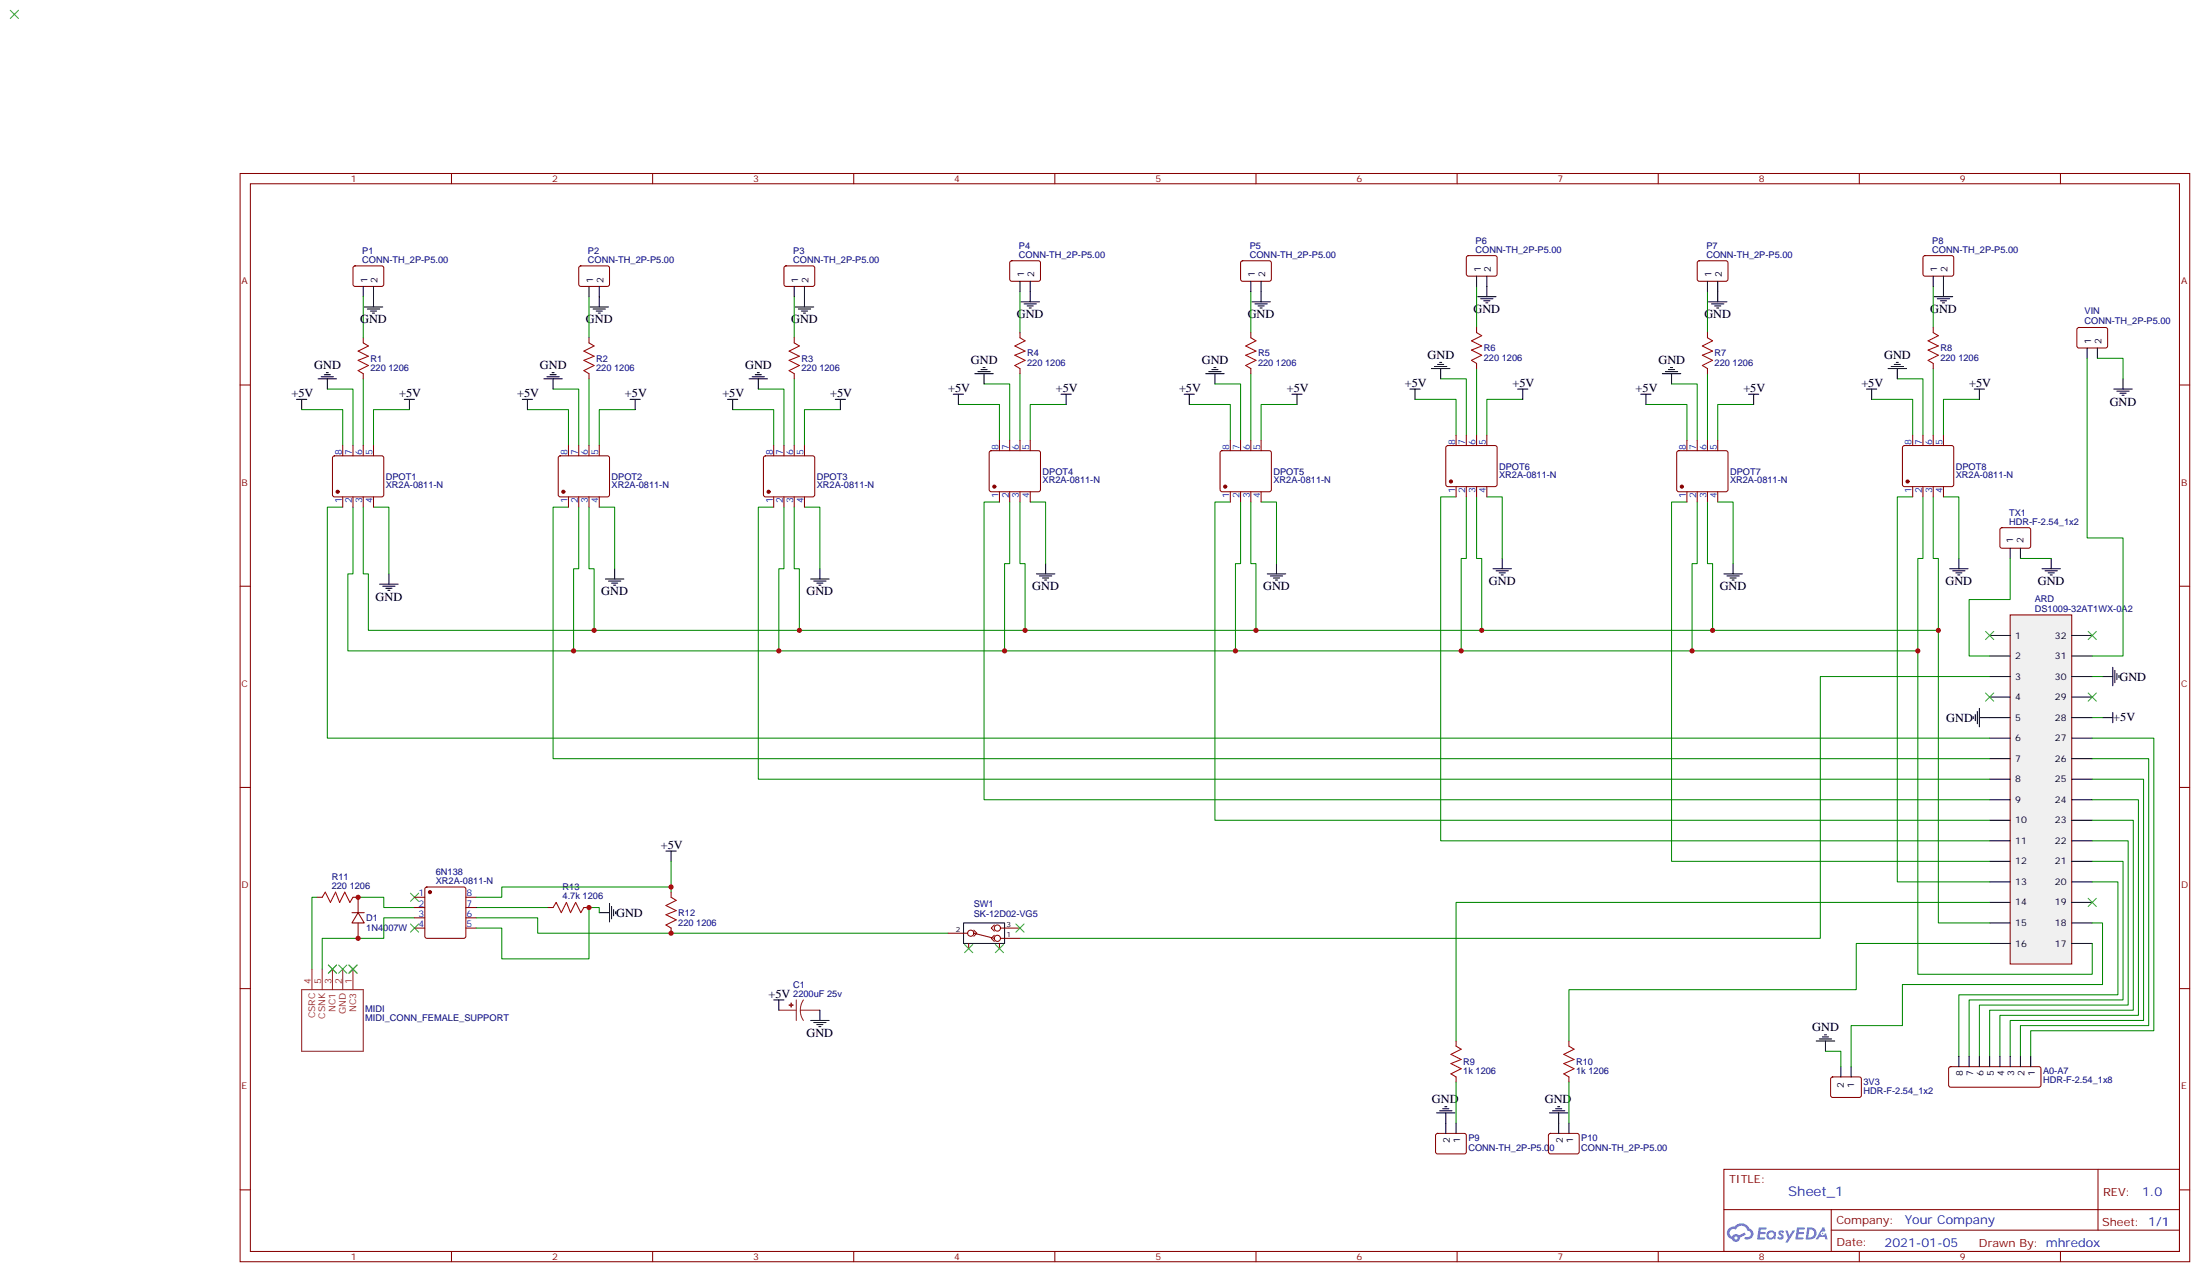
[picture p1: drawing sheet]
<svg xmlns="http://www.w3.org/2000/svg" width="756mm" height="437mm" viewBox="0 0 756 437" stroke-linecap="round" stroke-linejoin="round" font-family="sans-serif">
<g fill="none" stroke="#870000" stroke-width=".35">
<path d="M82.5 59.6h670.3v374h-670.3zM155.2 59.6v3.5M224.4 59.6v3.5M293.5 59.6v3.5M362.7 59.6v3.5M431.8 59.6v3.5M500.9 59.6v3.5M570.1 59.6v3.5M639.2 59.6v3.5M708.4 59.6v3.5M86.1 63.1h663.2v366.9h-663.2zM82.5 132.3h3.6"/>
<path d="M749.3 132.3h3.5M82.5 201.4h3.6M749.3 201.4h3.5M82.5 270.6h3.6M749.3 270.6h3.5M82.5 339.7h3.6M749.3 339.7h3.5M82.5 408.9h3.6M592.7 401.8h156.6v28.2h-156.6zM592.7 415.7h156.5M629.6 415.7v14.1M721.3 401.8v20.9"/>
<path d="M749.3 408.9h3.5M155.2 430v3.6M224.4 430v3.6M293.5 430v3.6M362.7 430v3.6M431.8 430v3.6M500.9 430v3.6M570.1 430v3.6M629.6 422.7h119.6M639.2 430v3.6M708.4 430v3.6"/>
</g>
<g fill="#5487ff">
<path d="M611.7 423a1.22 1.22 0 0 1 1.7 .3l-.4 .5a.47 .47 0 0 0-.4-.4 .47 .47 0 0 0-.5 .2l.2 .2a1.14 1.14 0 0 1 .8 1.8 1.14 1.14 0 0 1-1.9 0l-.3-.2 .5-.5 .8 .4a.29 .29 0 0 0 .3-.3 .29 .29 0 0 0-.3-.3 1.04 1.04 0 0 1-.5-1.7z"/>
<path d="M604.7 421.7l2.6 .2-.1 .5-1.8 .1-.1 .8h1.5l.3 .4-.4 .4h-1.6l-.1 1.1h1.7l.2 .3-.2 .3-2.6 .1z"/>
<path d="M617.8 421.7l2.7 .2-.1 .5-1.9 .1-.1 .8h1.5l.4 .4-.4 .4h-1.6l-.2 1.1h1.8l.1 .3-.1 .3-2.7 .1z"/>
<path d="M626.6 421.8h.7l.3 1.2-.6 .3a.69 .69 0 0 0-1 .3 .69 .69 0 0 0 .4 1 .69 .69 0 0 0 .9-.7l.5-.2 .5 2.2h-.8l-.2-.9h-1.7l-.5 .9h-.9z"/>
<path d="M613.8 422.8h.8l.6 1.8 1.1-1.8h.8l-2.5 4.2h-.8l.9-1.5z"/>
<path d="M621.3 421.7l-.6 4.2h1.4a2.11 2.11 0 0 0 2.4-2.1 2.11 2.11 0 0 0-2.5-2.1zM622.1 422.5a1.43 1.43 0 0 1 1.6 1.6 1.43 1.43 0 0 1-2 1.1z"/>
<path d="M607.7 423.4a1.54 1.54 0 0 0-.1 2.1 1.54 1.54 0 0 0 2.1 .1l.6 .3 .3-2.3-.6-.3a1.5 1.5 0 0 0-2.3 .1zM607.9 424.4a.95 .95 0 0 1 1.9 0 .95 .95 0 0 1-1.9 0z"/>
<path d="M594.4 422.1a2.18 2.18 0 0 0 1 3.7 1.44 1.44 0 0 0 1.7 .9 1.44 1.44 0 0 0 1.1-1.4l2-1-.4-.8-1.9 1a1.47 1.47 0 0 0-2.5 .4 1.39 1.39 0 0 1-.6-1.9 1.39 1.39 0 0 1 2-.5 2.12 2.12 0 0 1 2.1-1.3 2.12 2.12 0 0 1 1.9 1.7 1.14 1.14 0 0 1 1.1 1.4 1.14 1.14 0 0 1-1.6 .8 .43 .43 0 0 0-.6 .3 .43 .43 0 0 0 .5 .5 1.98 1.98 0 0 0 2.5-1.2 1.98 1.98 0 0 0-1.3-2.6 3.1 3.1 0 0 0-5.2-.6l-.9 .1zM596.3 425.4a.54 .54 0 0 1 1 0 .54 .54 0 0 1-1 0z"/>
<circle cx="626.6" cy="423.8" r=".26"/>
</g>
<path d="M691.1 211.3h21.2v120h-21.2z" fill="#f0f0f0" stroke="#870000" stroke-width=".35"/>
<g fill="none" stroke="#000" stroke-width=".35">
<path d="M124.9 98.4v3.6M128.4 98.4v7.1M202.5 98.4v3.6M206 98.4v7.1M273 98.4v3.6M276.6 98.4v7.1M350.7 96.7v3.5M354.2 96.7v7M430 96.7v3.5M433.6 96.7v7M507.6 94.9v3.5M511.2 94.9v7.1"/>
<path d="M587 96.7v3.5M590.5 96.7v7M664.6 94.9v3.5M668.2 94.9v7.1M125.2 105.5h6.4M126.3 106.2h4.2M127.4 106.9h2.1M128.1 107.6h.7M202.8 105.5h6.4M203.9 106.2h4.2M205 106.9h2.1M205.7 107.6h.7"/>
<path d="M273.4 105.5h6.4M274.5 106.2h4.2M275.5 106.9h2.1M276.2 107.6h.7M351 103.7h6.4M352.1 104.4h4.2M353.1 105.1h2.1M353.8 105.8h.7M430.4 103.7h6.3M431.4 104.4h4.3M432.5 105.1h2.1M433.2 105.8h.7"/>
<path d="M508 102h6.3M509.1 102.7h4.2M510.1 103.4h2.1M510.8 104.1h.7M587.4 103.7h6.3M588.4 104.4h4.3M589.5 105.1h2.1M590.2 105.8h.7M665 102h6.3M666 102.7h4.3M667.1 103.4h2.1M667.8 104.1h.7"/>
<path d="M717.5 119.6v3.5M721.1 119.6v3.5M102 137.2h3.5M103.7 137.2v3.6M109.4 130.2h6.3M110.4 129.5h4.3M111.5 128.8h2.1M112.2 128.1h.7M112.5 130.2v3.5M139 137.2h3.5M140.8 137.2v3.6M179.6 137.2h3.5"/>
<path d="M181.3 137.2v3.6M187 130.2h6.3M188 129.5h4.3M189.1 128.8h2.1M189.8 128.1h.7M190.1 130.2v3.5M216.6 137.2h3.5M218.4 137.2v3.6M250.1 137.2h3.5M251.9 137.2v3.6M257.5 130.2h6.4M258.6 129.5h4.2"/>
<path d="M259.6 128.8h2.2M260.3 128.1h.8M260.7 130.2v3.5M287.2 137.2h3.5M288.9 137.2v3.6M327.7 135.5h3.6M329.5 135.5v3.5M335.1 128.4h6.4M336.2 127.7h4.2M337.3 127h2.1M338 126.3h.7M338.3 128.4v3.5"/>
<path d="M364.8 135.5h3.5M366.5 135.5v3.5M407.1 135.5h3.5M408.9 135.5v3.5M414.5 128.4h6.4M415.6 127.7h4.2M416.6 127h2.1M417.3 126.3h.7M417.7 128.4v3.5M444.1 135.5h3.6M445.9 135.5v3.5M484.7 133.7h3.5"/>
<path d="M486.5 133.7v3.5M492.1 126.6h6.4M493.2 125.9h4.2M494.2 125.2h2.2M494.9 124.5h.8M495.3 126.6v3.6M521.8 133.7h3.5M523.5 133.7v3.5M564.1 135.5h3.5M565.9 135.5v3.5M571.5 128.4h6.3M572.6 127.7h4.2"/>
<path d="M573.6 127h2.1M574.3 126.3h.7M574.7 128.4v3.5M601.1 135.5h3.6M602.9 135.5v3.5M641.7 133.7h3.5M643.5 133.7v3.5M649.1 126.6h6.4M650.2 125.9h4.2M651.2 125.2h2.1M651.9 124.5h.7M652.3 126.6v3.6"/>
<path d="M678.7 133.7h3.6M680.5 133.7v3.5M726.7 133.7h6.4M727.8 134.4h4.2M728.8 135.1h2.2M729.5 135.8h.7M729.9 130.2v3.5M133.7 197.2v3.5M208.1 199h6.4M209.2 199.7h4.2M211.3 195.4v3.6M278.7 199h6.3"/>
<path d="M279.8 199.7h4.2M281.9 195.4v3.6M356.3 197.2h6.4M357.4 197.9h4.2M358.4 198.6h2.1M359.1 199.3h.7M359.5 193.7v3.5M435.7 197.2h6.3M436.7 197.9h4.3M437.8 198.6h2.1M438.5 199.3h.7M438.9 193.7v3.5"/>
<path d="M513.3 195.4h6.3M514.3 196.1h4.3M515.4 196.8h2.1M516.1 197.6h.7M516.5 191.9v3.5M592.7 197.2h6.3M593.7 197.9h4.3M594.8 198.6h2.1M595.5 199.3h.7M595.8 193.7v3.5M670.3 195.4h6.3M671.3 196.1h4.3"/>
<path d="M672.4 196.8h2.1M673.1 197.6h.7M673.5 191.9v3.5M691.1 188.4v3.5M694.6 188.4v3.5M702 195.4h6.4M703.1 196.1h4.2M704.1 196.8h2.2M704.8 197.6h.8M705.2 191.9v3.5M130.5 200.7h6.4M131.6 201.4h4.2"/>
<path d="M132.6 202.1h2.2M133.3 202.8h.8M210.3 200.4h2.1M211 201.1h.7M280.8 200.4h2.1M281.5 201.1h.7M684 218.4h7.1M712.3 218.4h7M684 225.4h7.1M684 232.5h7.1M684 239.5h7.1M712.3 225.4h7"/>
<path d="M712.3 232.5h7M712.3 239.5h7M722.8 232.5h3.6M726.4 229.3v6.4M727.1 230.4v4.2M727.8 231.4v2.1M728.5 232.1v.7M678.4 246.2v.7M679.1 245.5v2.1M679.8 244.5v4.2M680.5 246.6h10.6M680.5 243.4v6.4"/>
<path d="M684 253.6h7.1M712.3 246.6h7M712.3 253.6h7M722.8 246.6h3.6M726.4 244.8v3.6M684 267.8h7.1M684 260.7h7.1M684 274.8h7.1M712.3 267.8h7M712.3 260.7h7M712.3 274.8h7M229 292.5h3.5"/>
<path d="M230.7 292.5v3.5M684 281.9h7.1M684 288.9h7.1M684 296h7.1M712.3 281.9h7M712.3 288.9h7M712.3 296h7M206 313.6h3.5M209.5 310.4v6.4M210.3 311.5v4.2M211 312.6v2.1M211.7 313.3v.7"/>
<path d="M331.3 317.1h14.1v7.1h-14.1zM684 303h7.1M684 310.1h7.1M684 317.1h7.1M712.3 303h7M712.3 310.1h7M712.3 317.1h7M684 324.2h7.1M712.3 324.2h7M266 343.6h3.5M267.8 343.6v3.5M278.7 350.7h6.3"/>
<path d="M279.8 351.4h4.2M280.8 352.1h2.1M281.5 352.8h.7M281.9 347.1v3.6M624.4 357.7h6.4M625.5 357h4.2M626.5 356.3h2.1M627.2 355.6h.7M627.6 357.7v3.5M632.9 366.5v3.6M636.4 366.5v3.6M673.5 363v3.5"/>
<path d="M677 363v3.5M680.5 363v3.5M684 363v3.5M687.6 363v3.5M691.1 363v3.5M694.6 363v3.5M698.1 363v3.5M493.9 382.4h6.3M494.9 381.7h4.3M496 381h2.1M496.7 380.3h.7M497.1 382.4v7.1"/>
<path d="M500.6 385.9v3.6M532.7 382.4h6.3M533.8 381.7h4.2M534.8 381h2.1M535.5 380.3h.7M535.9 382.4v7.1M539.4 385.9v3.6"/>
</g>
<g fill="none" stroke="#008700" stroke-width=".35">
<path d="M507.6 98.4v14.1M664.6 98.4v14.1M124.9 102v14.1M202.5 102v14.1M273 102v14.1M350.7 100.2v14.1M430 100.2v14.1M587 100.2v14.1M112.5 133.7h8.9v19.4M124.9 130.2v22.9M190.1 133.7h8.9v19.4M202.5 130.2v22.9"/>
<path d="M260.7 133.7h8.8v19.4M273 130.2v22.9M329.5 139h14.1v12.3M338.3 131.9h8.8v19.4M350.7 128.4v22.9M366.5 139h-12.3v12.3M408.9 139h14.1v12.3M417.7 131.9h8.8v19.4M430 128.4v22.9M445.9 139h-12.3v12.3M486.5 137.2h14.1v12.4M495.3 130.2h8.8v19.4"/>
<path d="M507.6 126.6v23M523.5 137.2h-12.3v12.4M565.9 139h14.1v12.3M574.7 131.9h8.8v19.4M587 128.4v22.9M602.9 139h-12.4v12.3M643.5 137.2h14.1v12.4M652.3 130.2h8.8v19.4M664.6 126.6v23M680.5 137.2h-12.3v12.4M717.5 123.1v61.8h12.4v40.5h-10.6M721.1 123.1h8.8v7.1"/>
<path d="M103.7 140.8h14.1v12.3M140.8 140.8h-12.4v12.3M181.3 140.8h14.1v12.3M218.4 140.8h-12.4v12.3M251.9 140.8h14.1v12.3M288.9 140.8h-12.3v12.3M117.8 174.3h-5.3v79.3h571.5M121.4 174.3v22.9h-1.8v26.5h77.6v-28.3h1.8v-21.1M124.9 174.3v22.9h1.7v19.4h77.7v-21.2h-1.8v-21.1M128.4 174.3h5.3v22.9M195.4 174.3h-5.3v86.4h493.9M206 174.3h5.3v21.1"/>
<path d="M266 174.3h-5.3v93.5h423.3M269.5 174.3v21.1h-1.7v28.3h-70.6M273 174.3v21.1h1.8v21.2h-70.5M276.6 174.3h5.3v21.1M343.6 172.5h-5.3v102.3h345.7M347.1 172.5v21.2h-1.7v30h-77.6M350.7 172.5v21.2h1.7v22.9h-77.6M354.2 172.5h5.3v21.2M423 172.5h-5.3v109.4h266.3M426.5 172.5v21.2h-1.8v30h-79.3M430 172.5v21.2h1.8v22.9h-79.4M433.6 172.5h5.3v21.2"/>
<path d="M500.6 170.7h-5.3v118.2h188.7M504.1 170.7v21.2h-1.7v31.8h-77.7M507.6 170.7v21.2h1.8v24.7h-77.6M511.2 170.7h5.3v21.2M580 172.5h-5.3v123.5h109.3M583.5 172.5v21.2h-1.8v30h-79.3M587 172.5v21.2h1.8v22.9h-79.4M590.5 172.5h5.3v21.2M657.6 170.7h-5.3v132.3h31.7M661.1 170.7v21.2h-1.8v31.8h-77.6M664.6 170.7v21.2h1.8v24.7h-77.6M668.2 170.7h5.3v21.2"/>
<path d="M691.1 191.9v14.1h-14.1v19.4h7M694.6 191.9h10.6M666.4 216.6v100.5h17.6M659.3 223.7v111.1h60v-10.6M684 232.5h-58.2v89.9h-275.1M719.3 232.5h3.5M719.3 253.6h21.2v100.6h-42.4v8.8M719.3 246.6h3.5M719.3 274.8h15.9v74.1h-47.6v14.1M719.3 267.8h17.7v82.9h-45.9v12.3M719.3 260.7h19.4v91.7h-44.1v10.6M230.7 296v10.6"/>
<path d="M719.3 296h10.6v47.6h-52.9v19.4M719.3 288.9h12.4v56.5h-51.2v17.6M719.3 281.9h14.1v65.2h-49.4v15.9M109 308.3h-1.8v24.7M123.1 308.3h8.8v3.6h10.6M142.5 315.4h-10.6v7h-21.1v10.6M163.7 315.4h21.2v5.3h141.1M163.7 311.9h24.7M206 313.6v-1.7h-3.5v17.6h-30v-10.6h-8.8M230.7 304.8h-58.2v3.5h-8.8M684 310.1h-183.4v47.6M719.3 303h8.8v38.8h-54.6v21.2"/>
<path d="M719.3 317.1h3.5v21.2h-68.8v14.1h-17.6v14.1M684 324.2h-45.8v15.9h-98.8v17.6M500.6 371.8v14.1M539.4 371.8v14.1M627.6 361.2h5.3v5.3"/>
</g>
<g fill="none" stroke="#870000" stroke-width=".35">
<path d="M121.6 91.6l.5-.2h9.4l.4 .7v5.9l-.7 .4h-9.4l-.4-.7v-5.6zM199.2 91.6l.5-.2h9.4l.4 .7v5.9l-.7 .4h-9.4l-.4-.7v-5.6zM269.8 91.6l.4-.2h9.5l.4 .7-.1 5.9-.6 .4h-9.4l-.5-.7v-5.6zM347.4 89.8l.4-.2 9.5 .1 .4 .6v5.9l-.7 .5-9.4-.1-.5-.6v-5.7zM426.7 89.8l.5-.2 9.5 .1 .4 .6-.1 5.9-.6 .5-9.5-.1-.4-.6v-5.7zM504.4 88l.4-.2 9.5 .1 .4 .6-.1 6-.6 .4-9.4-.1-.5-.6v-5.7zM583.7 89.8l.5-.2 9.4 .1 .5 .6-.1 5.9-.6 .5-9.5-.1-.4-.6v-5.7zM661.3 88l.5-.2 9.5 .1 .4 .6-.1 6-.6 .4-9.5-.1-.4-.6v-5.7zM124.9 116.1v1.7M202.5 116.1v1.7M273 116.1v1.7M350.7 114.3v1.8"/>
<path d="M430 114.3v1.8M507.6 112.5v1.8M587 114.3v1.8M664.6 112.5v1.8M714.3 112.7l.4-.2 9.5 .1 .4 .6-.1 6-.6 .4-9.4-.1-.5-.6v-5.7zM124.9 128.4v1.8M202.5 128.4v1.8M273 128.4v1.8M350.7 126.6v1.8M430 126.6v1.8M507.6 124.9v1.7M587 126.6v1.8"/>
<path d="M664.6 124.9v1.7M114.5 156.8l.5-.2h16.2l.5 .2 .2 .5v12.7l-.2 .5-.5 .2h-16.2l-.5-.2-.2-.5v-12.7zM117.8 153.1v3.5M121.4 153.1v3.5M124.9 153.1v3.5M128.4 153.1v3.5M192.1 156.8l.5-.2h16.2l.5 .2 .2 .5v12.7l-.2 .5-.5 .2h-16.2l-.5-.2-.2-.5v-12.7zM195.4 153.1v3.5M199 153.1v3.5M202.5 153.1v3.5M206 153.1v3.5M262.7 156.8l.5-.2h16.2l.5 .2 .2 .5v12.7l-.2 .5-.5 .2h-16.2l-.5-.2-.2-.5v-12.7z"/>
<path d="M266 153.1v3.5M269.5 153.1v3.5M273 153.1v3.5M276.6 153.1v3.5M340.3 155.1l.5-.2h16.2l.5 .2 .2 .5v12.7l-.2 .5-.5 .2h-16.2l-.5-.3-.2-.4v-12.7zM343.6 151.3v3.6M347.1 151.3v3.6M350.7 151.3v3.6M354.2 151.3v3.6M419.7 155.1l.5-.2h16.2l.5 .2 .2 .5v12.7l-.2 .5-.5 .2h-16.2l-.5-.3-.2-.4v-12.7zM423 151.3v3.6M426.5 151.3v3.6"/>
<path d="M430 151.3v3.6M433.6 151.3v3.6M497.3 153.3l.5-.2h16.2l.5 .2 .2 .5v12.7l-.2 .5-.5 .2h-16.2l-.5-.2-.2-.5v-12.7zM500.6 149.6v3.5M504.1 149.6v3.5M507.6 149.6v3.5M511.2 149.6v3.5M576.7 155.1l.4-.2h16.3l.5 .2 .2 .5v12.7l-.3 .5-.4 .2h-16.3l-.5-.3-.2-.4v-12.7zM580 151.3v3.6M583.5 151.3v3.6M587 151.3v3.6M590.5 151.3v3.6"/>
<path d="M654.3 153.3l.5-.2h16.2l.5 .2 .2 .5v12.7l-.2 .5-.5 .2h-16.2l-.5-.2-.3-.5v-12.7zM657.6 149.6v3.5M661.1 149.6v3.5M664.6 149.6v3.5M668.2 149.6v3.5M117.8 170.7v3.6M121.4 170.7v3.6M124.9 170.7v3.6M128.4 170.7v3.6M195.4 170.7v3.6M199 170.7v3.6M202.5 170.7v3.6"/>
<path d="M206 170.7v3.6M266 170.7v3.6M269.5 170.7v3.6M273 170.7v3.6M276.6 170.7v3.6M343.6 169v3.5M347.1 169v3.5M350.7 169v3.5M354.2 169v3.5M423 169v3.5M426.5 169v3.5M430 169v3.5"/>
<path d="M433.6 169v3.5M500.6 167.2v3.5M504.1 167.2v3.5M507.6 167.2v3.5M511.2 167.2v3.5M580 169v3.5M583.5 169v3.5M587 169v3.5M590.5 169v3.5M657.6 167.2v3.5M661.1 167.2v3.5M664.6 167.2v3.5"/>
<path d="M668.2 167.2v3.5M687.8 181.5l.5-.2 9.4 .1 .4 .6v6l-.7 .4-9.4-.1-.4-.6v-5.7zM109 308.3h1.8M121 313.6h4.2M121.4 308.3h1.7v5.3M123.1 313.6l2.1 3.5h-4.2zM123.1 317.1v5.3M142.5 308.3h3.5M142.5 311.9h3.5M142.5 318.9h3.5M142.5 315.4h3.5M146.3 305l.5-.2h12.7l.5 .2 .2 .5v16.2l-.3 .5-.4 .2h-12.7l-.5-.2-.3-.5v-16.2z"/>
<path d="M160.2 308.3h3.5M160.2 311.9h3.5M160.2 318.9h3.5M160.2 315.4h3.5M188.4 311.9h1.7M200.7 311.9h1.8M230.7 306.6v1.7M230.7 318.9v1.8M334.8 319.6l1 1.1-1 1M341.8 317.9l-1 1 1 1.1M344 318.9h6.7M326 320.7h6.7"/>
<path d="M333 324.2v1.8M334.8 320.7l7 1.7M341.8 321.4l-1 1 1 1.1M343.6 324.2v1.8M344 322.4h6.7M500.6 357.7v1.8M539.4 357.7v1.8M500.6 370.1v1.7M539.4 370.1v1.7M629.6 370.3l.5-.2h9.4l.4 .7v5.9l-.7 .4h-9.4l-.4-.7v-5.6zM670.2 366.7l.4-.2h30.4l.5 .2 .2 .5v5.7l-.3 .5-.4 .2h-30.4l-.5-.2-.2-.5v-5.7zM493.8 389.7l.4-.2h9.5l.4 .7v5.9l-.7 .4h-9.4l-.5-.7v-5.6z"/>
<path d="M532.6 389.7l.4-.2h9.5l.4 .7v5.9l-.7 .4h-9.4l-.5-.7v-5.6z"/>
<circle cx="342.9" cy="318.9" r="1.06"/>
<circle cx="333.7" cy="320.7" r="1.06"/>
<circle cx="342.9" cy="322.4" r="1.06"/>
</g>
<g fill="none" stroke="#a10000" stroke-width=".35">
<path d="M124.9 117.8l1.7 1.1-3.5 1.7 3.5 1.8-3.5 1.4 3.5 1.8-3.5 1.8 1.8 1M202.5 117.8l1.8 1.1-3.6 1.7 3.6 1.8-3.6 1.4 3.6 1.8-3.6 1.8 1.8 1M273 117.8l1.8 1.1-3.5 1.7 3.5 1.8-3.5 1.4 3.5 1.8-3.5 1.8 1.7 1M350.7 116.1l1.7 1-3.5 1.8 3.5 1.7-3.5 1.5 3.5 1.7-3.5 1.8 1.8 1M430 116.1l1.8 1-3.5 1.8 3.5 1.7-3.5 1.5 3.5 1.7-3.5 1.8 1.7 1M507.6 114.3l1.8 1.1-3.5 1.7 3.5 1.8-3.5 1.4 3.5 1.8-3.5 1.7 1.7 1.1M587 116.1l1.8 1-3.5 1.8 3.5 1.7-3.5 1.5 3.5 1.7-3.5 1.8 1.7 1M664.6 114.3l1.8 1.1-3.5 1.7 3.5 1.8-3.5 1.4 3.5 1.8-3.5 1.7 1.7 1.1M110.8 308.3l1-1.7 1.8 3.5 1.8-3.5 1.4 3.5 1.7-3.5 1.8 3.5 1.1-1.8M190.1 311.9l1.1-1.8 1.8 3.5 1.7-3.5 1.4 3.5 1.8-3.5 1.8 3.5 1-1.7M230.7 308.3l1.8 1.1-3.5 1.7 3.5 1.8-3.5 1.4 3.5 1.8-3.5 1.8 1.7 1M500.6 359.5l1.8 1-3.6 1.8 3.6 1.8-3.6 1.4 3.6 1.7-3.6 1.8 1.8 1.1"/>
<path d="M539.4 359.5l1.8 1-3.6 1.8 3.6 1.8-3.6 1.4 3.6 1.7-3.6 1.8 1.8 1.1"/>
</g>
<g fill="none" stroke="#8c2424" stroke-width=".35">
<path d="M107.2 333v7.1M110.8 333v7.1M112.9 331.6l2.8 2.8M114.3 333v7.1M115.7 331.6l-2.8 2.8M117.8 333v7.1M119.9 331.6l2.9 2.8M121.4 333v7.1M122.8 331.6l-2.9 2.8M103.7 340.1h21.2v21.1h-21.2zM267.8 347.1h6M273.8 343.6v7.1"/>
<path d="M275.2 347.1l.2 1.9 .8 1.7M275.2 347.1h6.7M276.2 343.6l-.8 1.7-.2 1.8"/>
</g>
<g fill="#8c2424" stroke="#8c2424" stroke-width=".35">
<path d="M272 344.7v1.4z"/>
<path d="M271.3 345.4h1.4z"/>
</g>
<g fill="none" stroke="#3c3" stroke-width=".35">
<path d="M3.5 3.5l2.8 2.9M6.3 3.5l-2.8 2.9M682.6 217l2.8 2.8M685.4 217l-2.8 2.8M717.9 217l2.8 2.8M720.7 217l-2.8 2.8M682.6 238.1l2.8 2.8M685.4 238.1l-2.8 2.8M717.9 238.1l2.8 2.8M720.7 238.1l-2.8 2.8M141.1 306.9l2.8 2.8M141.1 317.5l2.8 2.8"/>
<path d="M143.9 306.9l-2.8 2.8M143.9 317.5l-2.8 2.8M349.2 317.5l2.9 2.8M352.1 317.5l-2.9 2.8M717.9 308.7l2.8 2.8M720.7 308.7l-2.8 2.8M112.9 331.6l2.8 2.8M115.7 331.6l-2.8 2.8M116.4 331.6l2.8 2.8M119.2 331.6l-2.8 2.8M119.9 331.6l2.9 2.8M122.8 331.6l-2.9 2.8"/>
<path d="M331.6 324.6l2.8 2.8M334.4 324.6l-2.8 2.8M342.2 324.6l2.8 2.8M345 324.6l-2.8 2.8"/>
</g>
<g fill="#870000" stroke="#870000" stroke-width=".35">
<circle cx="147.8" cy="306.6" r=".53"/>
<circle cx="116.1" cy="169" r=".53"/>
<circle cx="193.7" cy="169" r=".53"/>
<circle cx="264.2" cy="169" r=".53"/>
<circle cx="341.8" cy="167.2" r=".53"/>
<circle cx="421.2" cy="167.2" r=".53"/>
<circle cx="498.8" cy="165.5" r=".53"/>
<circle cx="578.2" cy="167.2" r=".53"/>
<circle cx="655.8" cy="165.5" r=".53"/>
</g>
<g fill="#c00">
<circle cx="581.7" cy="223.7" r=".88"/>
<circle cx="204.3" cy="216.6" r=".88"/>
<circle cx="274.8" cy="216.6" r=".88"/>
<circle cx="588.8" cy="216.6" r=".88"/>
<circle cx="197.2" cy="223.7" r=".88"/>
<circle cx="267.8" cy="223.7" r=".88"/>
<circle cx="345.4" cy="223.7" r=".88"/>
<circle cx="352.4" cy="216.6" r=".88"/>
<circle cx="431.8" cy="216.6" r=".88"/>
<circle cx="509.4" cy="216.6" r=".88"/>
<circle cx="502.4" cy="223.7" r=".88"/>
<circle cx="424.7" cy="223.7" r=".88"/>
<circle cx="666.4" cy="216.6" r=".88"/>
<circle cx="659.3" cy="223.7" r=".88"/>
<circle cx="123.1" cy="308.3" r=".88"/>
<circle cx="230.7" cy="304.8" r=".88"/>
<circle cx="230.7" cy="320.7" r=".88"/>
<circle cx="202.5" cy="311.9" r=".88"/>
<circle cx="123.1" cy="322.4" r=".88"/>
</g>
<text font-size="4.6" fill="#00f" x="614.8" y="410.8">Sheet_1</text>
<g font-size="4.2">
<text x="506.6" y="107.6">GND</text>
<text x="663.6" y="107.6">GND</text>
<text x="123.8" y="111.1">GND</text>
<text x="201.4" y="111.1">GND</text>
<text x="272" y="111.1">GND</text>
<text x="349.6" y="109.4">GND</text>
<text x="429" y="109.4">GND</text>
<text x="586" y="109.4">GND</text>
<text x="333.8" y="125.1">GND</text>
<text x="413.2" y="125.1">GND</text>
<text x="490.8" y="123.3">GND</text>
<text x="570.2" y="125.1">GND</text>
<text x="647.8" y="123.3">GND</text>
<text x="108" y="126.8">GND</text>
<text x="185.6" y="126.8">GND</text>
<text x="256.2" y="126.8">GND</text>
<text x="100.2" y="136.5">+5V</text>
<text x="137.2" y="136.5">+5V</text>
<text x="177.8" y="136.5">+5V</text>
<text x="214.8" y="136.5">+5V</text>
<text x="248.4" y="136.5">+5V</text>
<text x="285.4" y="136.5">+5V</text>
<text x="326" y="134.8">+5V</text>
<text x="363" y="134.8">+5V</text>
<text x="405.3" y="134.8">+5V</text>
<text x="442.4" y="134.8">+5V</text>
<text x="483" y="133">+5V</text>
<text x="520" y="133">+5V</text>
<text x="562.3" y="134.8">+5V</text>
<text x="599.4" y="134.8">+5V</text>
<text x="639.9" y="133">+5V</text>
<text x="677" y="133">+5V</text>
<text x="725.3" y="139.3">GND</text>
<text x="354.9" y="202.8">GND</text>
<text x="434.3" y="202.8">GND</text>
<text x="511.9" y="201.1">GND</text>
<text x="591.3" y="202.8">GND</text>
<text x="668.9" y="201.1">GND</text>
<text x="700.6" y="201.1">GND</text>
<text x="129.1" y="206.4">GND</text>
<text x="206.7" y="204.6">GND</text>
<text x="277.3" y="204.6">GND</text>
<text x="728.7" y="234.1">GND</text>
<text x="669.1" y="248">GND</text>
<text x="726.5" y="247.9">+5V</text>
<text x="227.2" y="291.7">+5V</text>
<text x="211.8" y="315">GND</text>
<text x="264.2" y="342.9">+5V</text>
<text x="277.3" y="356.3">GND</text>
<text x="623.1" y="354.4">GND</text>
<text x="492.3" y="379.1">GND</text>
<text x="531.1" y="379.1">GND</text>
</g>
<g font-size="4.2" fill="#00f">
<text x="736.5" y="411.1">1.0</text>
<text x="654.8" y="420.6">Your Company</text>
<text x="647.9" y="428.4">2021-01-05</text>
</g>
<g font-size="3.9" fill="#800">
<text x="594.4" y="406.4">TITLE:</text>
<text x="723.1" y="411.1">REV:</text>
<text x="631.3" y="420.6">Company:</text>
<text x="722.7" y="421.2">Sheet: 1/1</text>
<text x="631.3" y="428.3">Date:</text>
<text x="680.4" y="428.4">Drawn By: mhredox</text>
</g>
<g font-size="3.2" fill="#800">
<text x="120.6" y="62.6">1</text>
<text x="189.8" y="62.6">2</text>
<text x="258.9" y="62.6">3</text>
<text x="328.1" y="62.6">4</text>
<text x="397.2" y="62.6">5</text>
<text x="466.4" y="62.6">6</text>
<text x="535.5" y="62.6">7</text>
<text x="604.7" y="62.6">8</text>
<text x="673.8" y="62.6">9</text>
<text x="83.1" y="97.7">A</text>
<text x="749.8" y="97.7">A</text>
<text x="83.1" y="166.9">B</text>
<text x="749.8" y="166.9">B</text>
<text x="83.1" y="236">C</text>
<text x="749.8" y="236">C</text>
<text x="83.1" y="305.2">D</text>
<text x="749.8" y="305.2">D</text>
<text x="83.1" y="374.3">E</text>
<text x="749.8" y="374.3">E</text>
<text x="120.6" y="433">1</text>
<text x="189.8" y="433">2</text>
<text x="258.9" y="433">3</text>
<text x="328.1" y="433">4</text>
<text x="397.2" y="433">5</text>
<text x="466.4" y="433">6</text>
<text x="535.5" y="433">7</text>
<text x="604.7" y="433">8</text>
<text x="673.8" y="433">9</text>
</g>
<g font-size="3.2" fill="#000080">
<text x="507.3" y="83.8">P6</text>
<text x="664.3" y="83.8">P8</text>
<text x="124.5" y="87.4">P1</text>
<text x="202.1" y="87.4">P2</text>
<text x="272.7" y="87.4">P3</text>
<text x="350.3" y="88.5">CONN-TH_2P-P5.00</text>
<text x="350.3" y="85.6">P4</text>
<text x="429.7" y="88.5">CONN-TH_2P-P5.00</text>
<text x="429.7" y="85.6">P5</text>
<text x="507.3" y="86.8">CONN-TH_2P-P5.00</text>
<text x="586.7" y="88.5">CONN-TH_2P-P5.00</text>
<text x="586.7" y="85.6">P7</text>
<text x="664.3" y="86.8">CONN-TH_2P-P5.00</text>
<text x="124.5" y="90.3">CONN-TH_2P-P5.00</text>
<text x="202.1" y="90.3">CONN-TH_2P-P5.00</text>
<text x="272.7" y="90.3">CONN-TH_2P-P5.00</text>
<text x="716.7" y="107.9">VIN</text>
<text x="716.7" y="111.5">CONN-TH_2P-P5.00</text>
<text x="127.4" y="124.2">R1</text>
<text x="205" y="124.2">R2</text>
<text x="275.5" y="124.2">R3</text>
<text x="353.1" y="125.7">220 1206</text>
<text x="353.1" y="122.5">R4</text>
<text x="432.5" y="125.7">220 1206</text>
<text x="432.5" y="122.5">R5</text>
<text x="510.1" y="123.9">220 1206</text>
<text x="510.1" y="120.7">R6</text>
<text x="589.5" y="125.7">220 1206</text>
<text x="589.5" y="122.5">R7</text>
<text x="667.1" y="123.9">220 1206</text>
<text x="667.1" y="120.7">R8</text>
<text x="127.4" y="127.4">220 1206</text>
<text x="205" y="127.4">220 1206</text>
<text x="275.5" y="127.4">220 1206</text>
<text x="515.4" y="161.3">DPOT6</text>
<text x="672.4" y="161.3">DPOT8</text>
<text x="132.6" y="167.8">XR2A-0811-N</text>
<text x="132.6" y="164.9">DPOT1</text>
<text x="210.3" y="167.8">XR2A-0811-N</text>
<text x="210.3" y="164.9">DPOT2</text>
<text x="280.8" y="167.8">XR2A-0811-N</text>
<text x="280.8" y="164.9">DPOT3</text>
<text x="358.4" y="166">XR2A-0811-N</text>
<text x="358.4" y="163.1">DPOT4</text>
<text x="437.8" y="166">XR2A-0811-N</text>
<text x="437.8" y="163.1">DPOT5</text>
<text x="515.4" y="164.3">XR2A-0811-N</text>
<text x="594.8" y="166">XR2A-0811-N</text>
<text x="594.8" y="163.1">DPOT7</text>
<text x="672.4" y="164.3">XR2A-0811-N</text>
<text x="690.7" y="177.3">TX1</text>
<text x="690.7" y="180.3">HDR-F-2.54_1x2</text>
<text x="699.6" y="206.7">ARD</text>
<text x="699.6" y="210.3">DS1009-32AT1WX-0A2</text>
<text x="114" y="305.5">220 1206</text>
<text x="114" y="302.3">R11</text>
<text x="149.8" y="303.7">XR2A-0811-N</text>
<text x="149.8" y="300.8">6N138</text>
<text x="193.4" y="305.8">R13</text>
<text x="193.4" y="309">4.7k 1206</text>
<text x="334.8" y="311.7">SW1</text>
<text x="125.9" y="316.6">D1</text>
<text x="233.2" y="314.9">R12</text>
<text x="334.8" y="315">SK-12D02-VG5</text>
<text x="125.9" y="319.9">1N4007W</text>
<text x="233.2" y="318.1">220 1206</text>
<text x="272.7" y="339.4">C1</text>
<text x="125.6" y="347.7">MIDI</text>
<text x="272.7" y="342.5">2200uF 25v</text>
<text x="125.6" y="350.8">MIDI_CONN_FEMALE_SUPPORT</text>
<text x="503.1" y="365.9">R9</text>
<text x="541.9" y="365.9">R10</text>
<text x="503.1" y="368.9">1k 1206</text>
<text x="541.9" y="368.9">1k 1206</text>
<text x="702.4" y="369.1">A0-A7</text>
<text x="640.6" y="376">HDR-F-2.54_1x2</text>
<text x="640.6" y="372.7">3V3</text>
<text x="702.4" y="372.1">HDR-F-2.54_1x8</text>
<text x="504.8" y="395.5">CONN-TH_2P-P5.00</text>
<text x="504.8" y="391.9">P9</text>
<text x="543.6" y="395.5">CONN-TH_2P-P5.00</text>
<text x="543.6" y="391.9">P10</text>
</g>
<g font-size="3.2">
<text x="352.1" y="95.4" transform="rotate(-90 352.1 95.4)">1</text>
<text x="355.6" y="95.4" transform="rotate(-90 355.6 95.4)">2</text>
<text x="431.4" y="95.4" transform="rotate(-90 431.4 95.4)">1</text>
<text x="435" y="95.4" transform="rotate(-90 435 95.4)">2</text>
<text x="509.1" y="93.6" transform="rotate(-90 509.1 93.6)">1</text>
<text x="512.6" y="93.6" transform="rotate(-90 512.6 93.6)">2</text>
<text x="588.4" y="95.4" transform="rotate(-90 588.4 95.4)">1</text>
<text x="592" y="95.4" transform="rotate(-90 592 95.4)">2</text>
<text x="666" y="93.6" transform="rotate(-90 666 93.6)">1</text>
<text x="669.6" y="93.6" transform="rotate(-90 669.6 93.6)">2</text>
<text x="126.3" y="97.1" transform="rotate(-90 126.3 97.1)">1</text>
<text x="129.8" y="97.1" transform="rotate(-90 129.8 97.1)">2</text>
<text x="203.9" y="97.1" transform="rotate(-90 203.9 97.1)">1</text>
<text x="207.4" y="97.1" transform="rotate(-90 207.4 97.1)">2</text>
<text x="274.5" y="97.1" transform="rotate(-90 274.5 97.1)">1</text>
<text x="278" y="97.1" transform="rotate(-90 278 97.1)">2</text>
<text x="719" y="118.3" transform="rotate(-90 719 118.3)">1</text>
<text x="722.5" y="118.3" transform="rotate(-90 722.5 118.3)">2</text>
<text x="692.1" y="186.6" transform="rotate(-90 692.1 186.6)">1</text>
<text x="695.7" y="186.6" transform="rotate(-90 695.7 186.6)">2</text>
<text x="692.9" y="219.4">1</text>
<text x="706.5" y="219.4">32</text>
<text x="692.9" y="226.5">2</text>
<text x="706.5" y="226.5">31</text>
<text x="692.9" y="233.5">3</text>
<text x="706.5" y="233.5">30</text>
<text x="692.9" y="240.6">4</text>
<text x="706.5" y="240.6">29</text>
<text x="692.9" y="247.6">5</text>
<text x="706.5" y="247.6">28</text>
<text x="692.9" y="254.7">6</text>
<text x="706.5" y="254.7">27</text>
<text x="692.9" y="261.8">7</text>
<text x="706.5" y="261.8">26</text>
<text x="692.9" y="268.8">8</text>
<text x="706.5" y="268.8">25</text>
<text x="692.9" y="275.9">9</text>
<text x="706.5" y="275.9">24</text>
<text x="692.9" y="282.9">10</text>
<text x="706.5" y="282.9">23</text>
<text x="692.9" y="290">11</text>
<text x="706.5" y="290">22</text>
<text x="692.9" y="297">12</text>
<text x="706.5" y="297">21</text>
<text x="692.9" y="304.1">13</text>
<text x="706.5" y="304.1">20</text>
<text x="692.9" y="311.1">14</text>
<text x="706.5" y="311.1">19</text>
<text x="692.9" y="318.2">15</text>
<text x="706.5" y="318.2">18</text>
<text x="692.9" y="325.3">16</text>
<text x="706.5" y="325.3">17</text>
<text x="674.9" y="369.9" transform="rotate(-90 674.9 369.9)">8</text>
<text x="678.4" y="369.9" transform="rotate(-90 678.4 369.9)">7</text>
<text x="681.9" y="369.9" transform="rotate(-90 681.9 369.9)">6</text>
<text x="685.4" y="369.9" transform="rotate(-90 685.4 369.9)">5</text>
<text x="689" y="369.9" transform="rotate(-90 689 369.9)">4</text>
<text x="692.5" y="369.9" transform="rotate(-90 692.5 369.9)">3</text>
<text x="696" y="369.9" transform="rotate(-90 696 369.9)">2</text>
<text x="699.6" y="369.9" transform="rotate(-90 699.6 369.9)">1</text>
<text x="633.9" y="373.8" transform="rotate(-90 633.9 373.8)">2</text>
<text x="637.5" y="373.8" transform="rotate(-90 637.5 373.8)">1</text>
<text x="498.5" y="392.8" transform="rotate(-90 498.5 392.8)">2</text>
<text x="502" y="392.8" transform="rotate(-90 502 392.8)">1</text>
<text x="537.3" y="392.8" transform="rotate(-90 537.3 392.8)">2</text>
<text x="540.8" y="392.8" transform="rotate(-90 540.8 392.8)">1</text>
</g>
<g font-size="3.2" fill="#00f">
<text x="343.3" y="154.7" transform="rotate(-90 343.3 154.7)">8</text>
<text x="346.8" y="154.7" transform="rotate(-90 346.8 154.7)">7</text>
<text x="350.3" y="154.7" transform="rotate(-90 350.3 154.7)">6</text>
<text x="353.8" y="154.7" transform="rotate(-90 353.8 154.7)">5</text>
<text x="422.6" y="154.7" transform="rotate(-90 422.6 154.7)">8</text>
<text x="426.2" y="154.7" transform="rotate(-90 426.2 154.7)">7</text>
<text x="429.7" y="154.7" transform="rotate(-90 429.7 154.7)">6</text>
<text x="433.2" y="154.7" transform="rotate(-90 433.2 154.7)">5</text>
<text x="500.2" y="152.9" transform="rotate(-90 500.2 152.9)">8</text>
<text x="503.8" y="152.9" transform="rotate(-90 503.8 152.9)">7</text>
<text x="507.3" y="152.9" transform="rotate(-90 507.3 152.9)">6</text>
<text x="510.8" y="152.9" transform="rotate(-90 510.8 152.9)">5</text>
<text x="579.6" y="154.7" transform="rotate(-90 579.6 154.7)">8</text>
<text x="583.1" y="154.7" transform="rotate(-90 583.1 154.7)">7</text>
<text x="586.7" y="154.7" transform="rotate(-90 586.7 154.7)">6</text>
<text x="590.2" y="154.7" transform="rotate(-90 590.2 154.7)">5</text>
<text x="657.2" y="152.9" transform="rotate(-90 657.2 152.9)">8</text>
<text x="660.8" y="152.9" transform="rotate(-90 660.8 152.9)">7</text>
<text x="664.3" y="152.9" transform="rotate(-90 664.3 152.9)">6</text>
<text x="667.8" y="152.9" transform="rotate(-90 667.8 152.9)">5</text>
<text x="117.5" y="156.5" transform="rotate(-90 117.5 156.5)">8</text>
<text x="121" y="156.5" transform="rotate(-90 121 156.5)">7</text>
<text x="124.5" y="156.5" transform="rotate(-90 124.5 156.5)">6</text>
<text x="128.1" y="156.5" transform="rotate(-90 128.1 156.5)">5</text>
<text x="195.1" y="156.5" transform="rotate(-90 195.1 156.5)">8</text>
<text x="198.6" y="156.5" transform="rotate(-90 198.6 156.5)">7</text>
<text x="202.1" y="156.5" transform="rotate(-90 202.1 156.5)">6</text>
<text x="205.7" y="156.5" transform="rotate(-90 205.7 156.5)">5</text>
<text x="265.6" y="156.5" transform="rotate(-90 265.6 156.5)">8</text>
<text x="269.2" y="156.5" transform="rotate(-90 269.2 156.5)">7</text>
<text x="272.7" y="156.5" transform="rotate(-90 272.7 156.5)">6</text>
<text x="276.2" y="156.5" transform="rotate(-90 276.2 156.5)">5</text>
<text x="117.5" y="172.9" transform="rotate(-90 117.5 172.9)">1</text>
<text x="121" y="172.9" transform="rotate(-90 121 172.9)">2</text>
<text x="124.5" y="172.9" transform="rotate(-90 124.5 172.9)">3</text>
<text x="128.1" y="172.9" transform="rotate(-90 128.1 172.9)">4</text>
<text x="195.1" y="172.9" transform="rotate(-90 195.1 172.9)">1</text>
<text x="198.6" y="172.9" transform="rotate(-90 198.6 172.9)">2</text>
<text x="202.1" y="172.9" transform="rotate(-90 202.1 172.9)">3</text>
<text x="205.7" y="172.9" transform="rotate(-90 205.7 172.9)">4</text>
<text x="265.6" y="172.9" transform="rotate(-90 265.6 172.9)">1</text>
<text x="269.2" y="172.9" transform="rotate(-90 269.2 172.9)">2</text>
<text x="272.7" y="172.9" transform="rotate(-90 272.7 172.9)">3</text>
<text x="276.2" y="172.9" transform="rotate(-90 276.2 172.9)">4</text>
<text x="343.3" y="171.2" transform="rotate(-90 343.3 171.2)">1</text>
<text x="346.8" y="171.2" transform="rotate(-90 346.8 171.2)">2</text>
<text x="350.3" y="171.2" transform="rotate(-90 350.3 171.2)">3</text>
<text x="353.8" y="171.2" transform="rotate(-90 353.8 171.2)">4</text>
<text x="422.6" y="171.2" transform="rotate(-90 422.6 171.2)">1</text>
<text x="426.2" y="171.2" transform="rotate(-90 426.2 171.2)">2</text>
<text x="429.7" y="171.2" transform="rotate(-90 429.7 171.2)">3</text>
<text x="433.2" y="171.2" transform="rotate(-90 433.2 171.2)">4</text>
<text x="500.2" y="169.4" transform="rotate(-90 500.2 169.4)">1</text>
<text x="503.8" y="169.4" transform="rotate(-90 503.8 169.4)">2</text>
<text x="507.3" y="169.4" transform="rotate(-90 507.3 169.4)">3</text>
<text x="510.8" y="169.4" transform="rotate(-90 510.8 169.4)">4</text>
<text x="579.6" y="171.2" transform="rotate(-90 579.6 171.2)">1</text>
<text x="583.1" y="171.2" transform="rotate(-90 583.1 171.2)">2</text>
<text x="586.7" y="171.2" transform="rotate(-90 586.7 171.2)">3</text>
<text x="590.2" y="171.2" transform="rotate(-90 590.2 171.2)">4</text>
<text x="657.2" y="169.4" transform="rotate(-90 657.2 169.4)">1</text>
<text x="660.8" y="169.4" transform="rotate(-90 660.8 169.4)">2</text>
<text x="664.3" y="169.4" transform="rotate(-90 664.3 169.4)">3</text>
<text x="667.8" y="169.4" transform="rotate(-90 667.8 169.4)">4</text>
<text x="143.9" y="308">1</text>
<text x="143.9" y="311.5">2</text>
<text x="160.3" y="311.5">7</text>
<text x="160.3" y="308">8</text>
<text x="143.9" y="315">3</text>
<text x="160.3" y="315">6</text>
<text x="143.9" y="318.6">4</text>
<text x="160.3" y="318.6">5</text>
</g>
<g font-size="3.2" fill="#8d2323">
<text x="106.9" y="338" transform="rotate(-90 106.9 338)">4</text>
<text x="110.4" y="338" transform="rotate(-90 110.4 338)">5</text>
<text x="113.9" y="338" transform="rotate(-90 113.9 338)">3</text>
<text x="117.5" y="338" transform="rotate(-90 117.5 338)">2</text>
<text x="121" y="338" transform="rotate(-90 121 338)">1</text>
<text x="115.4" y="347.7" transform="rotate(-90 115.4 347.7)">NC1</text>
<text x="122.4" y="347.7" transform="rotate(-90 122.4 347.7)">NC3</text>
<text x="108.3" y="349.9" transform="rotate(-90 108.3 349.9)">CSRC</text>
<text x="111.8" y="350.1" transform="rotate(-90 111.8 350.1)">CSNK</text>
<text x="118.9" y="348.4" transform="rotate(-90 118.9 348.4)">GND</text>
</g>
<g font-size="2.5">
<text x="328.6" y="320.3">2</text>
<text x="346.1" y="318.6">3</text>
<text x="346.1" y="322.1">1</text>
</g>
</svg>
